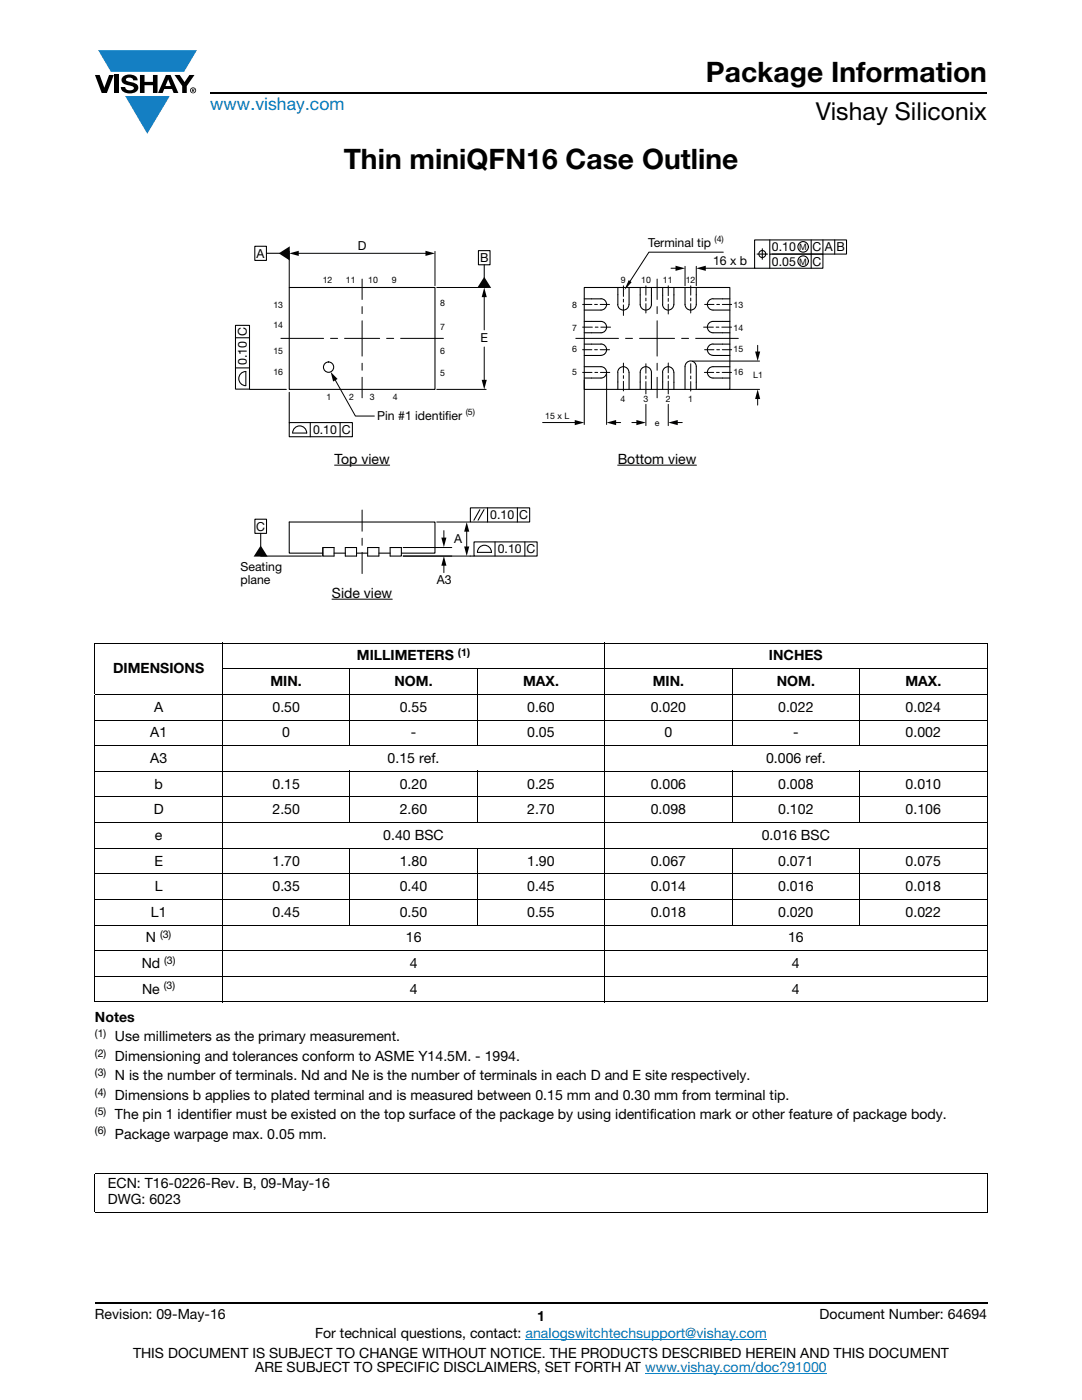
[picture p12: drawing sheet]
<svg xmlns="http://www.w3.org/2000/svg" width="216mm" height="279mm" viewBox="0 0 216 279" stroke-linecap="round" stroke-linejoin="round" font-family="sans-serif">
<g fill="#147fc3">
<path d="M19.6 10h19.7l-2.6 4.3h-1.1h-13.5z"/>
<path d="M25 19.2h8.9l-4.5 7.5z"/>
</g>
<g fill="#000">
<path d="M18.9 15h1l.9 2.5 1-2.5h.9l-1.4 3.6h-1zM22.9 15h.9v3.6h-.9zM24.6 15.3a2.1 2.1 0 0 1 2.8 .3l.1 .4h-.9a.79 .79 0 0 0-.7-.5 .79 .79 0 0 0-.8 .4l.3 .3 1 .2a1.08 1.08 0 0 1 1.2 1 1.08 1.08 0 0 1-1.1 1.2 1.73 1.73 0 0 1-2.4-1.2h.9a.96 .96 0 0 0 .8 .6 .96 .96 0 0 0 .9-.4 1.31 1.31 0 0 0-1.2-.6 1.03 1.03 0 0 1-1.1-.6 1.03 1.03 0 0 1 .2-1.1zM27.9 15h.9v1.3h1.7v-1.3h.9v3.6h-.9v-1.6h-1.7v1.6h-.9zM34.8 15h1.1l.9 1.4 1-1.4h1l-1.5 2.2v1.4h-.9v-1.4z"/>
<path d="M33.6 15.9l.5 1.3h-1.1zM33.1 15l-1.6 3.6h1l.3-.8h1.5l.3 .8h1l-1.6-3.6z"/>
<path d="M38.4 17.8h.2v.2h-.2zM38.3 17.7v.7h.1v-.3l.4 .3-.2-.3 .2-.2-.1-.2z"/>
<path d="M38.1 18a.46 .46 0 0 1 .9 0 .46 .46 0 0 1-.9 0zM37.9 18a.6 .6 0 0 0 1.2 0 .6 .6 0 0 0-1.2 0z"/>
</g>
<path d="M42 18.6h155M18.9 260h178.1" fill="none" stroke="#000" stroke-width=".36"/>
<path d="M104.9 267.3h48.1M128.7 274h36.3" fill="none" stroke="#007ec4" stroke-width=".2"/>
<g fill="none" stroke="#000" stroke-width=".2">
<path d="M18.9 128.3h25.4M18.9 138.6h178.1M18.9 128.4v10.1M18.9 138.7v61.2M44.3 133.5h152.7M44.4 128.2v71.8M44.5 128.3h152.5M69.8 133.4v15.5M95.2 133.4v15.5M120.7 128.2v71.8M146.1 133.4v15.5M171.5 133.4v15.5"/>
<path d="M197 128.4v10.1M197 138.7v61.2M18.9 143.7h178.1M18.9 148.8h178.1M18.9 153.9h178.1M18.9 159h178.1M69.8 153.8v10.4M95.2 153.8v10.4M146.1 153.8v10.4M171.5 153.8v10.4M18.9 164.1h178.1M18.9 169.3h178.1"/>
<path d="M18.9 174.4h178.1M18.9 179.5h178.1M69.8 169.2v15.5M95.2 169.2v15.5M146.1 169.2v15.5M171.5 169.2v15.5M18.9 184.6h178.1M18.9 189.7h178.1M18.9 194.8h178.1M18.9 200h178.1M18.9 234.2h178.1M18.9 234.3v7.6"/>
<path d="M197 234.3v7.6M18.9 241.9h178.1"/>
</g>
<path d="M46.9 46.2h122.1v73.7h-122.1z" fill="#fff"/>
<g fill="none" stroke="#000" stroke-width=".21">
<path d="M57.7 57.4h29.1v20.3h-29.1zM116.6 59.6h3.3M116.6 57.4h29v20.3h-29zM119.9 59.6a1.13 1.13 0 0 1 1.1 1.1 1.13 1.13 0 0 1-1.1 1.2h-3.3M125.5 57.4v3.4M130 57.4v3.3a1.12 1.12 0 0 1-1.1 1.2 1.12 1.12 0 0 1-1.2-1.2v-3.3M132.2 57.4v3.4M134.5 57.4v3.4M138.9 57.4v3.3a1.12 1.12 0 0 1-1.1 1.2 1.12 1.12 0 0 1-1.1-1.2v-3.3M142.3 59.6a1.13 1.13 0 0 0-1.2 1.1 1.13 1.13 0 0 0 1.2 1.2h3.3M142.3 59.6h3.3M116.6 64.1h3.3a1.13 1.13 0 0 1 1.1 1.2 1.13 1.13 0 0 1-1.1 1.1h-3.3"/>
<path d="M116.6 73.2h3.3a1.13 1.13 0 0 1 1.1 1.1 1.13 1.13 0 0 1-1.1 1.1h-3.3M116.6 68.7h3.3M119.9 68.7a1.13 1.13 0 0 1 1.1 1.1 1.13 1.13 0 0 1-1.1 1.1h-3.3M125.5 77.7v-3.4a1.12 1.12 0 0 0-1.1-1.1 1.12 1.12 0 0 0-1.1 1.1v3.4M127.7 77.7v-3.4a1.12 1.12 0 0 1 1.2-1.1 1.12 1.12 0 0 1 1.1 1.1v3.4M132.2 60.7a1.12 1.12 0 0 0 1.1 1.2 1.12 1.12 0 0 0 1.1-1.2M132.2 74.3a1.12 1.12 0 0 1 1.1-1.1 1.12 1.12 0 0 1 1.1 1.1M132.2 74.3v3.4M134.5 74.3v3.4M136.7 73.2v4.5M138.9 76.3v1.4M142.3 68.7a1.13 1.13 0 0 0-1.2 1.1 1.13 1.13 0 0 0 1.2 1.1h3.3"/>
<path d="M142.3 68.7h3.3M145.6 64.1h-3.3a1.13 1.13 0 0 0-1.2 1.2 1.13 1.13 0 0 0 1.2 1.1h3.3M145.6 73.2h-3.3a1.13 1.13 0 0 0-1.2 1.1 1.13 1.13 0 0 0 1.2 1.1h3.3M64.4 109.3h2.3v1.7h-2.3zM64.4 109.3v1.7M66.7 110.4h2.2M68.9 109.3h2.2v1.7h-2.2zM71.1 110.4h2.3M73.4 109.3h2.2v1.7h-2.2zM75.6 110.4h2.2M77.8 109.3h2.3v1.7h-2.3zM80.1 110.4h6.7v-6.2h-29.1v6.2h6.7"/>
<path d="M93.9 101.4h11.8v2.8h-11.8zM95.7 101.7l-1.1 2.1M96.6 101.7l-1.2 2.1M97.3 101.4v2.8M103.2 101.4v2.8"/>
<circle cx="65.6" cy="73.3" r="1.03"/>
</g>
<g fill="none" stroke="#000" stroke-width=".2">
<path d="M57.7 50.2v7.2M59.3 50.6h25.9M72.3 55.7v4.1M86.8 50.2v6.8M87.1 57.4h9.9M96.6 58.9v6.9M131.1 55.7v4.1M56.1 67.5h8.5M66 67.5h1.4M68.8 67.5h7M72.3 61.2v1.4M72.3 64v7.1"/>
<path d="M72.3 72.5v1.4M72.3 75.3v4.1M77.1 67.5h1.5M79.9 67.5h8.6M87.1 77.7h9.9M96.6 69.3v6.8M114.9 67.5h8.5M124.8 67.5h1.4M127.6 67.5h7M131.1 61.2v1.4M131.1 64v7.1M131.1 72.5v1.4"/>
<path d="M131.1 75.3v4.1M136 67.5h1.4M138.8 67.5h8.5M72.3 101.8v4.2M72.3 107.4v1.4M72.3 110.2v4.3M80.4 111h13.4M80.4 109.3h9.7M87.1 104.2h6.7M88.6 105.9v1.7M88.6 112.5v1.8M93.1 105.7v3.7"/>
</g>
<path d="M57.7 50.6l1.9-.5v1zM84.9 50.1l1.9 .5-1.9 .5zM96.6 57.4l.5 1.9h-1zM96.1 75.8h1l-.5 1.9zM88.6 111l.5 1.9h-1zM88.1 107.3h1l-.5 1.9zM93.1 104.2l.5 1.9h-1zM92.6 109.1h1l-.5 1.9z" fill="#000"/>
<path d="M52 108.9l1.4 2.2h-2.8z" fill="#050504"/>
<g fill="none" stroke="#000" stroke-width=".21">
<path d="M151.1 50.7h2.1M152.1 49.6v2.2M153.6 47.9v2.8M154 50.7h10.2v2.8h-13.6v-5.6h18.3v2.8h-15.3v2.8M161.9 47.9v5.6M164.2 47.9v2.8M166.6 47.9v2.8M49.8 77.7h7.3M57.7 78.3v6.1M116.6 75.8v8.9M50.9 103.6h2.3v2.8h-2.3zM52 106.4v2.6"/>
<path d="M52 111h12.1M93.8 111h.8M95.8 109.1a1.4 1.4 0 0 1 1.5-.1 1.4 1.4 0 0 1 .8 1.2h-2.8v-.4z"/>
<circle cx="152.1" cy="50.7" r=".7"/>
<circle cx="160.2" cy="49.3" r="1.05"/>
</g>
<g fill="none" stroke="#000" stroke-width=".2">
<path d="M124.4 57v2.2M124.4 59.7v.6M128.9 57v1.9M128.9 59.5v.5M133.3 57v2M133.3 59.6v.5M133.9 53.5h1.2M136.7 53.2v3.8M137.8 57v1.9M137.8 59.5v.5M138.9 53.2v3.8M140.5 53.5h10.1"/>
<path d="M116.3 69.8h1.8M116.3 74.3h1.8M116.3 60.8h1.8M116.3 65.3h1.9M118.7 69.8h.5M118.7 60.8h.5M118.7 74.3h.6M118.8 65.3h.5M119.8 69.8h1.8M119.8 60.8h1.8M119.8 74.3h1.9M119.9 65.3h1.9"/>
<path d="M121 74.7v10M124.4 60.9v2M124.4 72.5v1.9M124.4 75v.5M124.4 76.1v1.9M128.9 60.6v1.9M128.9 72.6v1.9M128.9 75v.6M128.9 76.2v2.4M133.3 60.7v2M133.3 72.4v2M133.3 75v.5"/>
<path d="M133.3 76.1v2.5M137.8 60.6v1.9M137.8 72.6v1.9M137.8 75v.6M137.8 76.2v1.8M138.2 72.1h13.4M139.3 77.7h12.3M140.4 65.3h1.9M140.5 74.3h1.9M140.6 60.8h1.9M140.6 69.8h1.9M142.9 65.3h.5"/>
<path d="M143 74.3h.5M143 60.8h.6M143 69.8h.6M144 65.3h2M144.1 74.3h1.9M144.1 60.8h1.9M144.1 69.8h1.9M151.2 68.9v1.6M151.2 79.3v1.5M108.3 84.3h6.7M122.6 84.3h1.2M126.1 84.3h1.2"/>
<path d="M128.9 80.7v4.2M133.3 80.7v4.2M134.9 84.3h1.2"/>
</g>
<path d="M134.8 53l1.9 .5-1.9 .6zM138.9 53.5l1.9-.5v1.1zM151.2 77.7l.5 1.9h-1zM150.7 70.2h1l-.5 1.9zM114.7 83.8l1.9 .5-1.9 .6zM121 84.3l1.9-.5v1.1zM127 83.8l1.9 .5-1.9 .6zM133.3 84.3l1.9-.5v1.1z" fill="#000"/>
<path d="M125.5 56.1l.4 .2-1 1.1z" fill="#050504"/>
<path d="M125.5 56.1l.4 .2-1 1.1zM144.3 50.3h-14.8l-3.8 5.9M66.7 75.6l4.2 7.4h3.8" fill="none" stroke="#000" stroke-width=".2"/>
<path d="M66 74.2l1.4 1.4-.9 .5z" fill="#000"/>
<path d="M123.3 57.4v3.3a1.12 1.12 0 0 0 1.1 1.2 1.12 1.12 0 0 0 1.1-1.2M136.7 73.2a1.12 1.12 0 0 1 1.1-1.2 1.12 1.12 0 0 1 1.1 1.2v3.1" fill="none" stroke="#000" stroke-width=".21"/>
<path d="M96.6 55.3l1.4 2.2h-2.8z" fill="#050504"/>
<path d="M96.6 52.8v2.6" fill="none" stroke="#000" stroke-width=".21"/>
<path d="M55.6 50.6l2.2-1.4v2.8z" fill="#050504"/>
<g fill="none" stroke="#000" stroke-width=".21">
<path d="M50.8 49.1h2.4v2.9h-2.4zM53.3 50.5h2.5M95.5 50h2.3v2.8h-2.3zM47 64.9h2.8v12.8h-2.8zM47 73.4h2.8M47 67.4h2.8M49.1 76.9l-.1-2.8a1.41 1.41 0 0 0-1.4 1.5 1.41 1.41 0 0 0 1.4 1.4M57.7 84.3h12.6v2.9h-12.6zM58.4 86.4h2.8M61.2 86.4a1.4 1.4 0 0 0-1.4-1.4 1.4 1.4 0 0 0-1.4 1.4M61.9 84.3v2.9M67.9 84.3v2.9"/>
<path d="M94.6 108.1h12.6v2.9h-12.6zM98.8 108.1v2.9M104.7 108.1v2.9"/>
<circle cx="160.2" cy="52.1" r="1.05"/>
</g>
<path d="M66.8 92.8h11zM123.3 92.8h15.7zM66.2 119.6h12.1z" fill="none" stroke="#000" stroke-width=".2"/>
<g font-size="5.6">
<text x="140.9" y="16.4">Package Information</text>
<text x="68.6" y="33.8">Thin miniQFN16 Case Outline</text>
</g>
<text font-size="4.9" x="162.8" y="24">Vishay Siliconix</text>
<text font-size="3.5" fill="#007ec4" x="42" y="21.9">www.vishay.com</text>
<g font-size="2.8">
<text x="66.8" y="92.6">Top view</text>
<text x="123.3" y="92.6">Bottom view</text>
<text x="66.2" y="119.3">Side view</text>
<text x="71.2" y="131.8">MILLIMETERS</text>
<text x="153.4" y="131.8">INCHES</text>
<text x="22.6" y="134.4">DIMENSIONS</text>
<text x="54" y="136.9">MIN.</text>
<text x="78.7" y="136.9">NOM.</text>
<text x="104.4" y="136.9">MAX.</text>
<text x="130.2" y="136.9">MIN.</text>
<text x="155" y="136.9">NOM.</text>
<text x="180.7" y="136.9">MAX.</text>
<text x="30.8" y="142">A</text>
<text x="54.4" y="142">0.50</text>
<text x="79.8" y="142">0.55</text>
<text x="105.2" y="142">0.60</text>
<text x="129.9" y="142">0.020</text>
<text x="155.3" y="142">0.022</text>
<text x="180.7" y="142">0.024</text>
<text x="30" y="147.2">A1</text>
<text x="56.3" y="147.2">0</text>
<text x="82" y="147.2">-</text>
<text x="105.2" y="147.2">0.05</text>
<text x="132.6" y="147.2">0</text>
<text x="158.3" y="147.2">-</text>
<text x="180.7" y="147.2">0.002</text>
<text x="30" y="152.3">A3</text>
<text x="77.3" y="152.3">0.15 ref.</text>
<text x="152.8" y="152.3">0.006 ref.</text>
<text x="30.8" y="157.4">b</text>
<text x="54.4" y="157.4">0.15</text>
<text x="79.8" y="157.4">0.20</text>
<text x="105.2" y="157.4">0.25</text>
<text x="129.9" y="157.4">0.006</text>
<text x="155.3" y="157.4">0.008</text>
<text x="180.7" y="157.4">0.010</text>
<text x="30.7" y="162.5">D</text>
<text x="30.9" y="167.6">e</text>
<text x="54.4" y="162.5">2.50</text>
<text x="76.5" y="167.6">0.40 BSC</text>
<text x="79.8" y="162.5">2.60</text>
<text x="105.2" y="162.5">2.70</text>
<text x="129.9" y="162.5">0.098</text>
<text x="152" y="167.6">0.016 BSC</text>
<text x="155.3" y="162.5">0.102</text>
<text x="180.7" y="162.5">0.106</text>
<text x="30.8" y="172.7">E</text>
<text x="54.4" y="172.7">1.70</text>
<text x="79.8" y="172.9">1.80</text>
<text x="105.2" y="172.9">1.90</text>
<text x="129.9" y="172.7">0.067</text>
<text x="155.3" y="172.9">0.071</text>
<text x="180.7" y="172.9">0.075</text>
<text x="30.9" y="177.8">L</text>
<text x="54.4" y="177.8">0.35</text>
<text x="79.8" y="177.8">0.40</text>
<text x="105.2" y="177.8">0.45</text>
<text x="129.9" y="177.8">0.014</text>
<text x="155.3" y="177.8">0.016</text>
<text x="180.7" y="177.8">0.018</text>
<text x="30.1" y="183">L1</text>
<text x="54.4" y="183">0.45</text>
<text x="79.8" y="183">0.50</text>
<text x="105.2" y="183">0.55</text>
<text x="129.9" y="183">0.018</text>
<text x="155.3" y="183">0.020</text>
<text x="180.7" y="183">0.022</text>
<text x="29.1" y="188.1">N</text>
<text x="81" y="188.1">16</text>
<text x="157.2" y="188.1">16</text>
<text x="28.3" y="193.2">Nd</text>
<text x="81.7" y="193.2">4</text>
<text x="158" y="193.2">4</text>
<text x="18.9" y="204">Notes</text>
<text x="28.4" y="198.3">Ne</text>
<text x="81.7" y="198.3">4</text>
<text x="158" y="198.3">4</text>
<text x="22.9" y="207.8">Use millimeters as the primary measurement.</text>
<text x="22.9" y="211.7">Dimensioning and tolerances conform to ASME Y14.5M. - 1994.</text>
<text x="22.9" y="215.6">N is the number of terminals. Nd and Ne is the number of terminals in each D and E site respectively.</text>
<text x="22.9" y="219.5">Dimensions b applies to plated terminal and is measured between 0.15 mm and 0.30 mm from terminal tip.</text>
<text x="22.9" y="223.4">The pin 1 identifier must be existed on the top surface of the package by using identification mark or other feature of package body.</text>
<text x="22.9" y="227.2">Package warpage max. 0.05 mm.</text>
<text x="21.5" y="237.1">ECN: T16-0226-Rev. B, 09-May-16</text>
<text x="21.5" y="240.3">DWG: 6023</text>
<text x="18.9" y="263.3">Revision: 09-May-16</text>
<text x="107.2" y="263.6">1</text>
<text x="163.6" y="263.3">Document Number: 64694</text>
<text x="62.9" y="267.1">For technical questions, contact: analogswitchtechsupport@vishay.com</text>
<text x="26.5" y="271">THIS DOCUMENT IS SUBJECT TO CHANGE WITHOUT NOTICE. THE PRODUCTS DESCRIBED HEREIN AND THIS DOCUMENT</text>
<text x="50.9" y="273.8">ARE SUBJECT TO SPECIFIC DISCLAIMERS, SET FORTH AT www.vishay.com/doc?91000</text>
</g>
<g font-size="2.5">
<text x="51.2" y="51.4">A</text>
<text x="71.4" y="50">D</text>
<text x="95.8" y="52.3">B</text>
<text x="129.3" y="49.3">Terminal tip</text>
<text x="142.3" y="52.8">16 x b</text>
<text x="154" y="50.2">0.10</text>
<text x="154" y="53">0.05</text>
<text x="162.1" y="50.2">C</text>
<text x="162.1" y="53">C</text>
<text x="164.6" y="50.2">A B</text>
<text x="95.9" y="68.3">E</text>
<text x="75.3" y="83.9">Pin #1 identif</text>
<text x="88.8" y="83.9">ier</text>
<text x="62.5" y="86.6">0.10 C</text>
<text x="51.1" y="105.9">C</text>
<text x="97.8" y="103.6">0.10 C</text>
<text x="90.6" y="108.3">A</text>
<text x="99.3" y="110.4">0.10</text>
<text x="105.1" y="110.4">C</text>
<text x="48" y="114">Seating</text>
<text x="48" y="116.5">plane</text>
<text x="87.1" y="116.5">A3</text>
</g>
<text font-size="2.4" x="49.2" y="72.9" transform="rotate(-90 49.2 72.9)">0.10 C</text>
<g font-size="2.1">
<text x="91.4" y="131">(1)</text>
<text x="31.9" y="187.2">(3)</text>
<text x="32.7" y="197.5">(3)</text>
<text x="32.8" y="192.3">(3)</text>
<text x="18.9" y="207">(1)</text>
<text x="18.9" y="210.9">(2)</text>
<text x="18.9" y="214.8">(3)</text>
<text x="18.9" y="218.6">(4)</text>
<text x="18.9" y="222.5">(5)</text>
<text x="18.9" y="226.4">(6)</text>
</g>
<g font-size="1.8">
<text x="142.6" y="48.2">(4)</text>
<text x="159.5" y="49.9">M</text>
<text x="159.5" y="52.8">M</text>
<text x="64.4" y="56.5">12</text>
<text x="69" y="56.5">11</text>
<text x="73.5" y="56.5">10</text>
<text x="78.2" y="56.5">9</text>
<text x="123.9" y="56.5">9</text>
<text x="128" y="56.5">10</text>
<text x="132.3" y="56.5">11</text>
<text x="136.8" y="56.5">12</text>
<text x="54.5" y="61.4">13</text>
<text x="54.5" y="65.5">14</text>
<text x="87.9" y="61">8</text>
<text x="87.9" y="65.8">7</text>
<text x="114.2" y="61.4">8</text>
<text x="114.2" y="66">7</text>
<text x="146.4" y="61.4">13</text>
<text x="146.4" y="66">14</text>
<text x="54.5" y="70.7">15</text>
<text x="87.9" y="70.7">6</text>
<text x="114.2" y="70.3">6</text>
<text x="146.4" y="70.3">15</text>
<text x="54.5" y="74.8">16</text>
<text x="87.9" y="75.1">5</text>
<text x="114.2" y="74.8">5</text>
<text x="146.4" y="74.8">16</text>
<text x="150.3" y="75.4">L1</text>
<text x="65.2" y="79.9">1</text>
<text x="69.6" y="79.9">2</text>
<text x="73.8" y="79.9">3</text>
<text x="78.4" y="79.9">4</text>
<text x="92.9" y="82.8">(5)</text>
<text x="108.8" y="83.6">15 x L</text>
<text x="123.8" y="80.3">4</text>
<text x="128.4" y="80.3">3</text>
<text x="132.9" y="80.3">2</text>
<text x="137.3" y="80.3">1</text>
<text x="130.6" y="84.9">e</text>
</g>
</svg>
